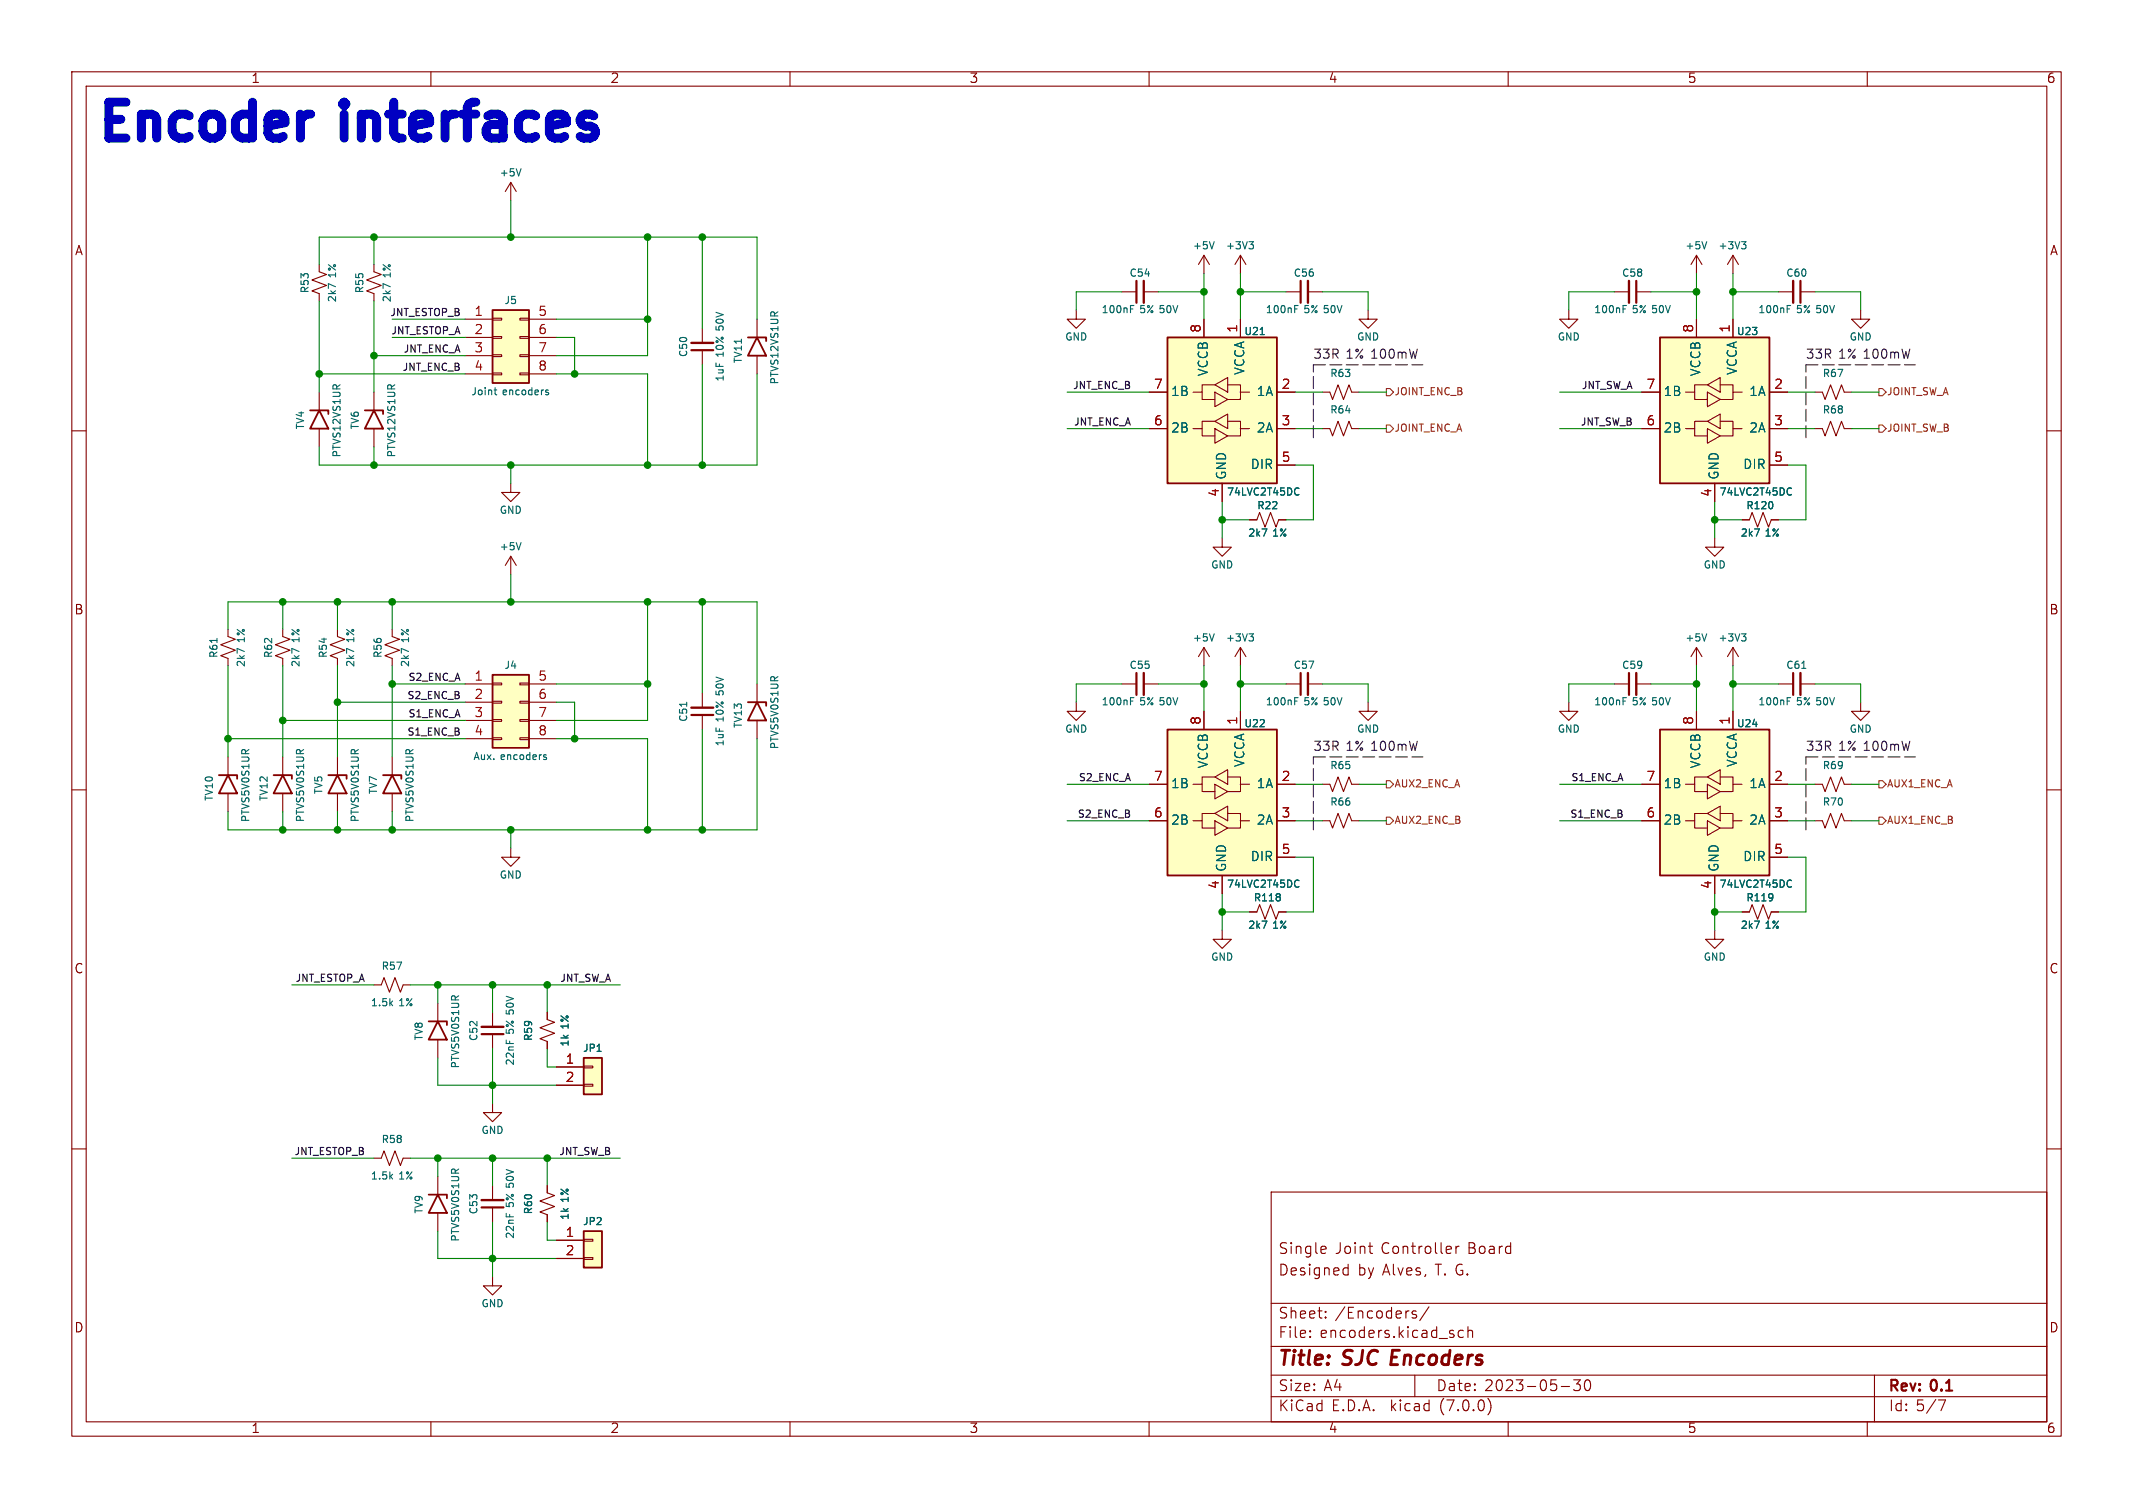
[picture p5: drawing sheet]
<svg xmlns="http://www.w3.org/2000/svg" width="297mm" height="210mm" viewBox="0 0 297 210" stroke-linecap="round" stroke-linejoin="round" font-family="sans-serif">
<g fill="none" stroke="#840000" stroke-width=".15">
<path d="M10 10h277v190h-277zM12 12h273v186h-273zM60 10v2M110 10v2M160 10v2M210 10v2M260 10v2M44.4 36.8v1l1.1 .4-2.1 .8 2.1 .8-2.1 .7 1 .4v1M52.1 36.8v1l1 .4-2 .8 2 .8-2 .7 1 .4v1M71.1 25.4v2.5M71.1 25.4l-.7 1.3M71.1 25.4l.8 1.3"/>
<path d="M167.6 35.6v2.5M167.6 35.6l-.7 1.2M167.6 35.6l.8 1.2M172.7 35.6v2.5M172.7 35.6l.8 1.2M172.7 35.6l-.7 1.2M236.2 35.6v2.5M236.2 35.6l.8 1.2M236.2 35.6l-.7 1.2M241.3 35.6v2.5M241.3 35.6l-.8 1.2M241.3 35.6l.8 1.2"/>
<path d="M10 60h2M44.4 54.6v2.6M44.4 59.7v2.5M52.1 54.6v2.6M52.1 59.7v2.5M64.8 44.5h3.8M64.8 47h3.8M64.8 49.5h3.8M64.8 52.1h3.8M68.6 51.9h1.2v.3h-1.2zM68.6 49.4h1.2v.3h-1.2zM68.6 46.9h1.2v.2h-1.2z"/>
<path d="M68.6 44.3h1.2v.3h-1.2zM72.4 51.9h1.3v.3h-1.3zM72.4 49.4h1.3v.3h-1.3zM72.4 46.9h1.3v.2h-1.3zM72.4 44.3h1.3v.3h-1.3zM73.7 44.5h3.8M73.7 47h3.8M73.7 49.5h3.8M73.7 52.1h3.8M97.8 45.7v2.1M97.8 48.8v2M105.4 44.5v2.5"/>
<path d="M105.4 49.5v2.6M149.9 43.2v1.3h1.2l-1.2 1.2-1.3-1.2h1.3M156.2 40.6h2M159.3 40.6h2M160 54.6h2.6M160 59.7h2.6M167.4 59.7v1h1.8M167.4 54.6v1h1.8M167.6 44.5v2.5M169.2 58.7l1.7-1v2zM169.2 53.6l1.7-1v2zM169.2 58.7h-1.8v1h-1.3"/>
<path d="M169.2 53.6h-1.8v1h-1.3M169.2 59.7l1.7 1-1.7 1zM169.2 54.6l1.7 1-1.7 1zM170.9 58.7h1.8v1M170.9 53.6h1.8v1M172.7 44.5v2.5M174 59.7h-1.3v1h-1.8M174 54.6h-1.3v1h-1.8M177.8 54.6h2.5M177.8 59.7h2.5M179.1 40.6h2M182.1 40.6h2"/>
<path d="M184.1 59.7h1.1l.3 1 .8-2 .8 2 .7-2 .4 1h1M184.1 54.6h1.1l.3 1 .8-2 .8 2 .7-2 .4 1h1M190.5 43.2v1.3h-1.3l1.3 1.2 1.3-1.2h-1.3M218.4 43.2v1.3h1.3l-1.3 1.2-1.2-1.2h1.2M224.8 40.6h2M227.8 40.6h2.1M228.6 54.6h2.5M228.6 59.7h2.5M236 59.7v1h1.7M236 54.6v1h1.7M236.2 44.5v2.5M237.7 58.7l1.8-1v2z"/>
<path d="M237.7 53.6l1.8-1v2zM237.7 58.7h-1.7v1h-1.3M237.7 53.6h-1.7v1h-1.3M237.7 59.7l1.8 1-1.8 1zM237.7 54.6l1.8 1-1.8 1zM239.5 58.7h1.8v1M239.5 53.6h1.8v1M241.3 44.5v2.5M242.6 59.7h-1.3v1h-1.8M242.6 54.6h-1.3v1h-1.8M246.4 54.6h2.5M246.4 59.7h2.5"/>
<path d="M247.6 40.6h2.1M250.7 40.6h2M252.7 54.6h1l.4 1 .8-2 .8 2 .7-2 .4 1h1M252.7 59.7h1l.4 1 .8-2 .8 2 .7-2 .4 1h1M259.1 43.2v1.3h-1.3l1.3 1.2 1.2-1.2h-1.2M285 60h2M71.1 67.3v1.3h1.3l-1.3 1.3-1.3-1.3h1.3M71.1 77.5l-.7 1.2M71.1 77.5v2.5M71.1 77.5l.8 1.2M170.2 74.9v1.3h1.2l-1.2 1.3-1.3-1.3h1.3M170.2 67.3v2.6"/>
<path d="M174 72.4h1l.4-1 .7 2 .8-2 .8 2 .4-1h1M177.8 64.8h2.5M238.8 74.9v1.3h1.2l-1.2 1.3-1.3-1.3h1.3M238.8 67.3v2.6M242.6 72.4h1l.4-1 .7 2 .8-2 .8 2 .3-1h1M246.4 64.8h2.5M31.7 87.6v1l1.1 .4-2.1 .8 2.1 .8-2.1 .7 1 .4v1M39.4 87.6v1l1 .4-2 .8 2 .8-2 .7 1 .4v1M47 87.6v1l1 .4-2 .8 2 .8-2 .7 1 .4v1M54.6 87.6v1l1 .4-2 .8 2 .8-2 .7 1 .4v1M64.8 95.3h3.8M64.8 97.8h3.8"/>
<path d="M68.6 97.7h1.2v.2h-1.2zM68.6 95.1h1.2v.3h-1.2zM72.4 97.7h1.3v.2h-1.3zM72.4 95.1h1.3v.3h-1.3zM73.7 95.3h3.8M73.7 97.8h3.8M97.8 96.5v2.1M97.8 99.6v2M105.4 95.3v2.5M149.9 97.8v1.3h1.2l-1.2 1.2-1.3-1.2h1.3M156.2 95.3h2M159.3 95.3h2"/>
<path d="M167.6 90.2l-.7 1.2M167.6 90.2v2.5M167.6 99.1v2.5M167.6 90.2l.8 1.2M172.7 90.2v2.5M172.7 99.1v2.5M172.7 90.2l.8 1.2M172.7 90.2l-.7 1.2M179.1 95.3h2M182.1 95.3h2M190.5 97.8v1.3h-1.3l1.3 1.2 1.3-1.2h-1.3M218.4 97.8v1.3h1.3l-1.3 1.2-1.2-1.2h1.2"/>
<path d="M224.8 95.3h2M227.8 95.3h2.1M236.2 90.2l-.7 1.2M236.2 90.2v2.5M236.2 99.1v2.5M236.2 90.2l.8 1.2M241.3 90.2l.8 1.2M241.3 90.2v2.5M241.3 99.1v2.5M241.3 90.2l-.8 1.2M247.6 95.3h2.1M250.7 95.3h2"/>
<path d="M259.1 97.8v1.3h-1.3l1.3 1.2 1.2-1.2h-1.2M10 110h2M31.7 105.4v2.6M31.7 110.5v2.5M39.4 105.4v2.6M39.4 110.5v2.5M47 105.4v2.6M47 110.5v2.5M54.6 105.4v2.6M54.6 110.5v2.5M64.8 100.3h3.8M64.8 102.9h3.8"/>
<path d="M68.6 102.7h1.2v.3h-1.2zM68.6 100.2h1.2v.3h-1.2zM71.1 118.1v1.3h1.3l-1.3 1.3-1.3-1.3h1.3M72.4 102.7h1.3v.3h-1.3zM72.4 100.2h1.3v.3h-1.3zM73.7 100.3h3.8M73.7 102.9h3.8M105.4 100.3v2.6M160 114.3h2.6M160 109.2h2.6M167.4 114.3v1h1.8M167.4 109.2v1h1.8"/>
<path d="M169.2 113.3l1.7-1v2zM169.2 108.2l1.7-1v2zM169.2 113.3h-1.8v1h-1.3M169.2 108.2h-1.8v1h-1.3M169.2 114.3l1.7 1-1.7 1zM169.2 109.2l1.7 1-1.7 1.1zM170.9 113.3h1.8v1M170.9 108.2h1.8v1M174 114.3h-1.3v1h-1.8M174 109.2h-1.3v1h-1.8M177.8 114.3h2.5M177.8 109.2h2.5"/>
<path d="M177.8 119.4h2.5M184.1 114.3h1.1l.3 1 .8-2 .8 2 .7-2 .4 1h1M184.1 109.2h1.1l.3 1 .8-2 .8 2 .7-2 .4 1h1M228.6 114.3h2.5M228.6 109.2h2.5M236 114.3v1h1.7M236 109.2v1h1.7M237.7 113.3l1.8-1v2zM237.7 108.2l1.8-1v2zM237.7 113.3h-1.7v1h-1.3M237.7 108.2h-1.7v1h-1.3M237.7 114.3l1.8 1-1.8 1z"/>
<path d="M237.7 109.2l1.8 1-1.8 1.1zM239.5 113.3h1.8v1M239.5 108.2h1.8v1M242.6 114.3h-1.3v1h-1.8M242.6 109.2h-1.3v1h-1.8M246.4 114.3h2.5M246.4 109.2h2.5M246.4 119.4h2.5M252.7 114.3h1l.4 1 .8-2 .8 2 .7-2 .4 1h1M252.7 109.2h1l.4 1 .8-2 .8 2 .7-2 .4 1h1M285 110h2M52.1 137.2h1l.4-1.1 .7 2.1 .8-2.1 .8 2.1 .3-1h1"/>
<path d="M61 139.7v2.5M170.2 129.5v1.3h1.2l-1.2 1.3-1.3-1.3h1.3M170.2 121.9v2.6M174 127h1l.4-1 .7 2 .8-2 .8 2 .4-1h1M238.8 129.5v1.3h1.2l-1.2 1.3-1.3-1.3h1.3M238.8 121.9v2.6M242.6 127h1l.4-1 .7 2 .8-2 .8 2 .3-1h1M10 160h2M61 144.8v2.5M68.6 153.7v1.2h1.2l-1.2 1.3-1.3-1.3h1.3M68.6 141v2M68.6 144v2.1"/>
<path d="M76.2 141v1l1 .4-2 .7 2 .8-2 .8 1 .3v1.1M77.5 148.6h3.8M77.5 151.1h3.8M81.3 151h1.2v.3h-1.2zM81.3 148.5h1.2v.2h-1.2zM285 160h2M52.1 161.3h1l.4-1 .7 2 .8-2 .8 2 .3-1h1M61 163.8v2.6M61 168.9v2.6M68.6 177.8v1.3h1.2l-1.2 1.2-1.3-1.2h1.3M68.6 165.1v2M68.6 168.1v2.1"/>
<path d="M76.2 165.1v1l1 .4-2 .8 2 .7-2 .8 1 .4v1M77.5 172.7h3.8M77.5 175.3h3.8M81.3 175.1h1.2v.3h-1.2zM81.3 172.6h1.2v.2h-1.2zM177 166h108v32h-108zM184.4 173.6h.2v.3l-.7 .2M184.6 174.5l-.2 .1M187.3 176.6h.4M187.7 176.1v1.5M187.7 177.5l-.4 .1M190.5 173.6h.6"/>
<path d="M191 174.6h.1M202.7 173.6v1M203.2 173.6h-.3l-.2 .2M60 198v2M110 198v2M160 198v2M177 194.5h108M177 191.5h108M177 187.5h108M177 181.5h108M182.4 186.1l.1 .1-.1 .1M182.4 185.3l.1 .1-.1 .1"/>
<path d="M184.6 183.4v.1v.1M184.6 182.6v.1v.1M196.6 182.8l.2 .3h.4l.1 .2-.1 .2-.2 .1-.4-.1M197 191.5v3M197.2 182.6h-.4l-.2 .2M199 182l-1.3 1.9M203.8 185.3h-.5l-.3 .2v.5l.2 .2 .1 .1 .5-.1M204.4 185.4a.37 .37 0 0 1 .6 .1v.8M204.4 184.8v1.5M207.2 194.8a1.74 1.74 0 0 1 0 2.2M210 198v2M217.4 193.1h1.1"/>
<path d="M219.1 192.2h.9l-.5 .5a.41 .41 0 0 1 .5 .3v.4l-.1 .2-.6 .1-.2-.2M220.8 192.3a.36 .36 0 0 1 .3-.1 .36 .36 0 0 1 .3 .2 .77 .77 0 0 1-.4 1.3 .91 .91 0 0 1-.2-1.4zM260 198v2M261 191.5v6.5M270.9 195l-.6 1.5"/>
</g>
<g fill="#ffffc2" stroke="#ffffc2" stroke-width=".14">
<path d="M81.3 171.5h2.5v5h-2.5z"/>
<path d="M68.6 94h5.1v10.1h-5.1z"/>
<path d="M81.3 147.3h2.5v5.1h-2.5z"/>
<path d="M68.6 43.2h5.1v10.1h-5.1z"/>
<path d="M162.6 47h15.2v20.3h-15.2z"/>
<path d="M231.1 47h15.3v20.3h-15.3z"/>
<path d="M162.6 101.6h15.2v20.3h-15.2z"/>
<path d="M231.1 101.6h15.3v20.3h-15.3z"/>
</g>
<g fill="none" stroke="#840000" stroke-width=".25">
<path d="M43.2 57.2h2.5v.5M44.4 57.2l1.3 2.5h-2.5zM50.8 57.2h2.5v.5M52.1 57.2l1.2 2.5h-2.5zM68.6 43.2h5.1v10.1h-5.1zM104.1 47h2.6v.5M105.4 47l1.3 2.5h-2.6zM162.6 47h15.2v20.3h-15.2zM231.1 47h15.3v20.3h-15.3zM68.6 94h5.1v10.1h-5.1zM104.1 97.8h2.6v.5M105.4 97.8l1.3 2.5h-2.6z"/>
<path d="M30.5 108h2.5v.5M31.7 108l1.3 2.5h-2.5zM38.1 108h2.5v.5M39.4 108l1.2 2.5h-2.5zM45.7 108h2.6v.5M47 108l1.3 2.5h-2.6zM53.3 108h2.6v.5M54.6 108l1.3 2.5h-2.6zM162.6 101.6h15.2v20.3h-15.2zM231.1 101.6h15.3v20.3h-15.3zM59.7 142.2h2.5v.5M61 142.2l1.2 2.6h-2.5z"/>
<path d="M81.3 147.3h2.5v5.1h-2.5zM59.7 166.4h2.5v.5M61 166.4l1.2 2.5h-2.5zM81.3 171.5h2.5v5h-2.5z"/>
</g>
<g fill="none" stroke="#006464" stroke-width=".15">
<path d="M72.5 23.5l-.3 1M169.1 33.7l-.4 1M173.9 33.7h.6l-.3 .3M174.3 34l.2 .2v.3l-.2 .2M237.6 33.7l-.3 1M242.5 33.7h.6l-.3 .3M242.9 34l.2 .2v.3l-.2 .2M68.8 54.3h.4M68.9 54.8l.3 .2M76.1 54.3l.2 .1M76.1 54.6l.2 .1 .1 .1-.1 .2h-.2M157.4 43h.3"/>
<path d="M157.4 42.5h.5M175.5 46.6h.5M180.3 43h.3M180.3 42.5h.4M226 43h.3M226 42.5h.5M248.9 43h.3M248.9 42.5h.4M72.5 75.6l-.3 1M180.6 67.9l.3 .1M180.9 68.9h-.3M249.2 67.9l.3 .1"/>
<path d="M249.5 68.9h-.3M30.2 88.9v.6M95.6 97.8v.6M157.4 97.6h.3M157.4 97.2h.5M169.1 88.3l-.4 1M173.9 88.3h.6l-.3 .3M174.3 88.6l.2 .2v.3l-.2 .2M180.3 97.6h.3M180.3 97.2h.4M226 97.6h.3M226 97.2h.5"/>
<path d="M237.6 88.3l-.3 1M242.5 88.3h.6l-.3 .3M242.9 88.6l.2 .2v.3l-.2 .2M248.9 97.6h.3M248.9 97.2h.4M250.9 93.1h.6M75.8 105.4l.3 .1v.1l-.1 .2h-.2M75.8 105.1l.3 .1M180.6 122.6l.3 .1M180.9 123.5l-.3 .1M249.2 122.6l.3 .1M249.5 123.5l-.3 .1"/>
<path d="M83.1 146.4h.6"/>
</g>
<path d="M159.3 39.1v3.1M182.1 39.1v3.1M226.8 39.1v3.1M249.7 39.1v3.1M96.3 47.8h3M96.3 98.6h3M159.3 93.7v3.1M182.1 93.7v3.1M227.8 93.7v3.1M250.7 93.7v3.1M67.1 143h3M67.1 167.1h3" fill="none" stroke="#840000" stroke-width=".33"/>
<path d="M158.2 39.1v3.1M181.1 39.1v3.1M227.8 39.1v3.1M250.7 39.1v3.1M96.3 48.8h3M96.3 99.6h3M158.2 93.7v3.1M181.1 93.7v3.1M226.8 93.7v3.1M249.7 93.7v3.1M67.1 144h3M67.1 168.1h3" fill="none" stroke="#840000" stroke-width=".3"/>
<path d="M193 54.1h.5l.5 .5-.5 .5h-.5zM193 59.2h.5l.5 .5-.5 .5h-.5zM261.6 54.1h.5l.5 .5-.5 .5h-.5zM261.6 59.2h.5l.5 .5-.5 .5h-.5zM193 113.8h.5l.5 .5-.5 .5h-.5zM193 108.7h.5l.5 .5-.5 .5h-.5zM261.6 108.7h.5l.5 .5-.5 .5h-.5zM261.6 113.8h.5l.5 .5-.5 .5h-.5z" fill="none" stroke="#725600" stroke-width=".15"/>
<path d="M182.9 50.8h15.2M251.5 50.8h15.2M182.9 61v-10.2M251.5 61v-10.2M182.9 105.4h15.2M182.9 115.6v-10.2M251.5 115.6v-10.2M251.5 105.4h15.2" fill="none" stroke="#480048" stroke-width=".15" stroke-dasharray="1.7 .6"/>
<g fill="none" stroke="#008400" stroke-width=".15">
<path d="M44.4 36.8v-3.8h61v11.5M52.1 33v3.8M71.1 27.9v5.1M90.2 33v16.5h-12.7M97.8 33v12.7M167.6 38.1v6.4M172.7 38.1v6.4M236.2 38.1v6.4M241.3 38.1v6.4M44.4 41.9v12.7M44.4 52.1h20.4M52.1 49.5h12.7"/>
<path d="M52.1 41.9v12.7M54.6 47h10.2M54.6 44.5h10.2M77.5 47h2.5v5.1M77.5 44.5h12.7M77.5 52.1h12.7v12.7M97.8 50.8v14M105.4 52.1v12.7h-61v-2.6M148.6 59.7h11.4M148.6 54.6h11.4M156.2 40.6h-6.3v2.6M161.3 40.6h6.3"/>
<path d="M172.7 40.6h6.4M180.3 59.7h3.8M180.3 54.6h3.8M184.1 40.6h6.4v2.6M189.2 59.7h3.8M189.2 54.6h3.8M217.2 59.7h11.4M217.2 54.6h11.4M224.8 40.6h-6.4v2.6M229.9 40.6h6.3M241.3 40.6h6.3M248.9 59.7h3.8"/>
<path d="M248.9 54.6h3.8M252.7 40.6h6.4v2.6M257.8 59.7h3.8M257.8 54.6h3.8M52.1 62.2v2.6M71.1 64.8v2.5M170.2 69.9v5M170.2 72.4h3.8M180.3 64.8h2.6v7.6h-3.8M238.8 69.9v5M238.8 72.4h3.8M248.9 64.8h2.6v7.6h-3.9"/>
<path d="M31.7 87.6v-3.8h73.7v11.5M31.7 92.7v12.7M39.4 83.8v3.8M39.4 92.7v12.7M47 83.8v3.8M47 92.7v12.7M47 97.8h17.8M54.6 95.3h10.2M54.6 83.8v3.8M54.6 92.7v12.7M71.1 80v3.8M77.5 95.3h12.7"/>
<path d="M77.5 97.8h2.5v5.1M90.2 83.8v16.5h-12.7M97.8 83.8v12.7M156.2 95.3h-6.3v2.5M161.3 95.3h6.3M167.6 92.7v6.4M172.7 95.3h6.4M172.7 92.7v6.4M184.1 95.3h6.4v2.5M224.8 95.3h-6.4v2.5M229.9 95.3h6.3M236.2 92.7v6.4"/>
<path d="M241.3 95.3h6.3M241.3 92.7v6.4M252.7 95.3h6.4v2.5M31.7 102.9h33.1M39.4 100.3h25.4M39.4 113v2.6M47 113v2.6M54.6 113v2.6M71.1 115.6v2.5M77.5 102.9h12.7v12.7M97.8 101.6v14M105.4 102.9v12.7h-73.7v-2.6"/>
<path d="M148.6 114.3h11.4M148.6 109.2h11.4M180.3 119.4h2.6v7.6h-3.8M180.3 114.3h3.8M180.3 109.2h3.8M189.2 114.3h3.8M189.2 109.2h3.8M217.2 114.3h11.4M217.2 109.2h11.4M248.9 114.3h3.8M248.9 109.2h3.8M248.9 119.4h2.6v7.6h-3.9"/>
<path d="M257.8 114.3h3.8M257.8 109.2h3.8M40.6 137.2h11.5M57.1 137.2h29.3M61 137.2v2.5M68.6 137.2v3.8M76.2 137.2v3.8M170.2 124.5v5M170.2 127h3.8M238.8 124.5v5M238.8 127h3.8M61 147.3v3.8h16.5"/>
<path d="M68.6 146.1v7.6M76.2 146.1v2.5h1.3M40.6 161.3h11.5M57.1 161.3h29.3M61 161.3v2.5M61 171.5v3.8h16.5M68.6 161.3v3.8M68.6 170.2v7.6M76.2 161.3v3.8M76.2 170.2v2.5h1.3"/>
</g>
<g fill="#008400" stroke="#008400" stroke-width=".15">
<circle cx="39.4" cy="100.3" r=".46"/>
<circle cx="68.6" cy="137.2" r=".46"/>
<circle cx="61" cy="137.2" r=".46"/>
<circle cx="31.7" cy="102.9" r=".46"/>
<circle cx="54.6" cy="115.6" r=".46"/>
<circle cx="47" cy="115.6" r=".46"/>
<circle cx="76.2" cy="137.2" r=".46"/>
<circle cx="39.4" cy="115.6" r=".46"/>
<circle cx="71.1" cy="33" r=".46"/>
<circle cx="90.2" cy="33" r=".46"/>
<circle cx="97.8" cy="33" r=".46"/>
<circle cx="90.2" cy="44.5" r=".46"/>
<circle cx="47" cy="97.8" r=".46"/>
<circle cx="47" cy="83.8" r=".46"/>
<circle cx="54.6" cy="95.3" r=".46"/>
<circle cx="71.1" cy="83.8" r=".46"/>
<circle cx="52.1" cy="64.8" r=".46"/>
<circle cx="39.4" cy="83.8" r=".46"/>
<circle cx="54.6" cy="83.8" r=".46"/>
<circle cx="68.6" cy="151.1" r=".46"/>
<circle cx="76.2" cy="161.3" r=".46"/>
<circle cx="61" cy="161.3" r=".46"/>
<circle cx="68.6" cy="161.3" r=".46"/>
<circle cx="68.6" cy="175.3" r=".46"/>
<circle cx="44.4" cy="52.1" r=".46"/>
<circle cx="52.1" cy="49.5" r=".46"/>
<circle cx="52.1" cy="33" r=".46"/>
<circle cx="80" cy="52.1" r=".46"/>
<circle cx="90.2" cy="64.8" r=".46"/>
<circle cx="71.1" cy="64.8" r=".46"/>
<circle cx="97.8" cy="64.8" r=".46"/>
<circle cx="71.1" cy="115.6" r=".46"/>
<circle cx="80" cy="102.9" r=".46"/>
<circle cx="90.2" cy="115.6" r=".46"/>
<circle cx="97.8" cy="115.6" r=".46"/>
<circle cx="90.2" cy="95.3" r=".46"/>
<circle cx="97.8" cy="83.8" r=".46"/>
<circle cx="90.2" cy="83.8" r=".46"/>
<circle cx="172.7" cy="95.3" r=".46"/>
<circle cx="167.6" cy="95.3" r=".46"/>
<circle cx="241.3" cy="40.6" r=".46"/>
<circle cx="236.2" cy="40.6" r=".46"/>
<circle cx="238.8" cy="72.4" r=".46"/>
<circle cx="167.6" cy="40.6" r=".46"/>
<circle cx="172.7" cy="40.6" r=".46"/>
<circle cx="241.3" cy="95.3" r=".46"/>
<circle cx="238.8" cy="127" r=".46"/>
<circle cx="236.2" cy="95.3" r=".46"/>
<circle cx="170.2" cy="72.4" r=".46"/>
<circle cx="170.2" cy="127" r=".46"/>
</g>
<g font-size="7" fill="#0000c2">
<text x="14" y="20.3">Encoder</text>
<text x="48.9" y="20.3">interfaces</text>
</g>
<g font-size="2.8" fill="#840000">
<text x="178" y="190.8">Title:</text>
<text x="187.1" y="190.8">SJC Encoders</text>
</g>
<g font-size="2.1" fill="#840000">
<text x="178" y="177.9">Designed</text>
<text x="178" y="174.9">Single</text>
<text x="185.9" y="174.9">Joint</text>
<text x="189.1" y="177.9">by Alves,</text>
<text x="192.3" y="174.9">Controller</text>
<text x="199.9" y="177.9">T. G.</text>
<text x="204.4" y="174.9">Board</text>
<text x="178" y="183.9">Sheet:</text>
<text x="185.9" y="183.9">/Encoders/</text>
<text x="178" y="186.6">File:</text>
<text x="183.8" y="186.6">encoders.kicad_sch</text>
<text x="178" y="196.8">KiCad</text>
<text x="178" y="194">Size:</text>
<text x="184.3" y="194">A4</text>
<text x="185.4" y="196.8">E.D.A.</text>
<text x="193.7" y="196.8">kicad</text>
<text x="200" y="194">Date:</text>
<text x="200.6" y="196.8">(7.0.0)</text>
<text x="206.7" y="194">2023-05-30</text>
<text x="263" y="194.2">Rev:</text>
<text x="263" y="196.8">Id: 5/7</text>
<text x="269" y="194.2">0.1</text>
</g>
<g font-size="1.8" fill="#840000">
<text x="35" y="11.8">1</text>
<text x="85" y="11.8">2</text>
<text x="135" y="11.8">3</text>
<text x="185" y="11.8">4</text>
<text x="235" y="11.8">5</text>
<text x="285" y="11.8">6</text>
<text x="10.4" y="35.8">A</text>
<text x="285.4" y="35.8">A</text>
<text x="10.3" y="85.8">B</text>
<text x="285.3" y="85.8">B</text>
<text x="10.3" y="135.8">C</text>
<text x="285.3" y="135.8">C</text>
<text x="10.3" y="185.8">D</text>
<text x="285.3" y="185.8">D</text>
<text x="35" y="199.8">1</text>
<text x="85" y="199.8">2</text>
<text x="135" y="199.8">3</text>
<text x="185" y="199.8">4</text>
<text x="235" y="199.8">5</text>
<text x="285" y="199.8">6</text>
</g>
<g font-size="1.8" fill="#a90000">
<text x="66" y="44.2">1</text>
<text x="66" y="46.7">2</text>
<text x="74.9" y="44.2">5</text>
<text x="74.9" y="46.7">6</text>
<text x="167.4" y="46.4" transform="rotate(-90 167.4 46.4)">8</text>
<text x="172.5" y="46.4" transform="rotate(-90 172.5 46.4)">1</text>
<text x="236" y="46.4" transform="rotate(-90 236 46.4)">8</text>
<text x="241" y="46.4" transform="rotate(-90 241 46.4)">1</text>
<text x="66" y="49.3">3</text>
<text x="66" y="51.8">4</text>
<text x="74.9" y="49.3">7</text>
<text x="74.9" y="51.8">8</text>
<text x="160.6" y="59.4">6</text>
<text x="160.6" y="54.4">7</text>
<text x="178.4" y="54.4">2</text>
<text x="178.4" y="59.4">3</text>
<text x="229.2" y="59.4">6</text>
<text x="229.2" y="54.4">7</text>
<text x="247" y="54.4">2</text>
<text x="247" y="59.4">3</text>
<text x="178.4" y="64.5">5</text>
<text x="247" y="64.5">5</text>
<text x="169.9" y="69.2" transform="rotate(-90 169.9 69.2)">4</text>
<text x="238.5" y="69.2" transform="rotate(-90 238.5 69.2)">4</text>
<text x="66" y="95">1</text>
<text x="74.9" y="95">5</text>
<text x="66" y="97.5">2</text>
<text x="66" y="100.1">3</text>
<text x="74.9" y="97.5">6</text>
<text x="74.9" y="100.1">7</text>
<text x="167.4" y="101" transform="rotate(-90 167.4 101)">8</text>
<text x="172.5" y="101" transform="rotate(-90 172.5 101)">1</text>
<text x="236" y="101" transform="rotate(-90 236 101)">8</text>
<text x="241" y="101" transform="rotate(-90 241 101)">1</text>
<text x="66" y="102.6">4</text>
<text x="74.9" y="102.6">8</text>
<text x="160.6" y="109">7</text>
<text x="178.4" y="109">2</text>
<text x="229.2" y="109">7</text>
<text x="247" y="109">2</text>
<text x="160.6" y="114">6</text>
<text x="178.4" y="114">3</text>
<text x="178.4" y="119.1">5</text>
<text x="229.2" y="114">6</text>
<text x="247" y="114">3</text>
<text x="247" y="119.1">5</text>
<text x="169.9" y="123.9" transform="rotate(-90 169.9 123.9)">4</text>
<text x="238.5" y="123.9" transform="rotate(-90 238.5 123.9)">4</text>
<text x="78.7" y="148.3">1</text>
<text x="78.7" y="150.9">2</text>
<text x="78.7" y="172.5">1</text>
<text x="78.7" y="175">2</text>
</g>
<g font-size="1.8" fill="#006464">
<text x="168.5" y="52.5" transform="rotate(-90 168.5 52.5)">VCCB</text>
<text x="173.5" y="52.3" transform="rotate(-90 173.5 52.3)">VCCA</text>
<text x="237" y="52.5" transform="rotate(-90 237 52.5)">VCCB</text>
<text x="242.1" y="52.3" transform="rotate(-90 242.1 52.3)">VCCA</text>
<text x="163.1" y="55.4">1B</text>
<text x="174.9" y="55.4">1A</text>
<text x="231.6" y="55.4">1B</text>
<text x="243.4" y="55.4">1A</text>
<text x="163.1" y="60.5">2B</text>
<text x="174" y="65.6">DIR</text>
<text x="174.9" y="60.5">2A</text>
<text x="231.6" y="60.5">2B</text>
<text x="242.6" y="65.6">DIR</text>
<text x="243.4" y="60.5">2A</text>
<text x="171" y="66.8" transform="rotate(-90 171 66.8)">GND</text>
<text x="239.6" y="66.8" transform="rotate(-90 239.6 66.8)">GND</text>
<text x="168.5" y="107.1" transform="rotate(-90 168.5 107.1)">VCCB</text>
<text x="173.5" y="107" transform="rotate(-90 173.5 107)">VCCA</text>
<text x="237" y="107.1" transform="rotate(-90 237 107.1)">VCCB</text>
<text x="242.1" y="107" transform="rotate(-90 242.1 107)">VCCA</text>
<text x="163.1" y="110">1B</text>
<text x="174.9" y="110">1A</text>
<text x="231.6" y="110">1B</text>
<text x="243.4" y="110">1A</text>
<text x="163.1" y="115.1">2B</text>
<text x="174.9" y="115.1">2A</text>
<text x="231.6" y="115.1">2B</text>
<text x="243.4" y="115.1">2A</text>
<text x="171" y="121.4" transform="rotate(-90 171 121.4)">GND</text>
<text x="174" y="120.2">DIR</text>
<text x="239.6" y="121.4" transform="rotate(-90 239.6 121.4)">GND</text>
<text x="242.6" y="120.2">DIR</text>
</g>
<g font-size="1.8" fill="#480048">
<text x="182.9" y="50.2">33R</text>
<text x="187.5" y="50.2">1% 100mW</text>
<text x="251.5" y="50.2">33R</text>
<text x="256" y="50.2">1% 100mW</text>
<text x="182.9" y="104.8">33R</text>
<text x="187.5" y="104.8">1% 100mW</text>
<text x="251.5" y="104.8">33R</text>
<text x="256" y="104.8">1% 100mW</text>
</g>
<g font-size="1.4" fill="#006464">
<text x="69.5" y="24.8">+5V</text>
<text x="166" y="35">+5V</text>
<text x="170.6" y="35">+3V3</text>
<text x="234.6" y="35">+5V</text>
<text x="239.2" y="35">+3V3</text>
<text x="43.2" y="40.9" transform="rotate(-90 43.2 40.9)">R53</text>
<text x="47" y="38.7" transform="rotate(-90 47 38.7)">1%</text>
<text x="50.9" y="40.9" transform="rotate(-90 50.9 40.9)">R55</text>
<text x="54.7" y="38.7" transform="rotate(-90 54.7 38.7)">1%</text>
<text x="157.2" y="38.8">C54</text>
<text x="180.1" y="38.8">C56</text>
<text x="225.8" y="38.8">C58</text>
<text x="248.6" y="38.8">C60</text>
<text x="47" y="42.2" transform="rotate(-90 47 42.2)">2k7</text>
<text x="54.7" y="42.2" transform="rotate(-90 54.7 42.2)">2k7</text>
<text x="70.2" y="42.6">J5</text>
<text x="101" y="45.9" transform="rotate(-90 101 45.9)">50V</text>
<text x="148.2" y="47.7">GND</text>
<text x="153.3" y="43.9">100nF</text>
<text x="158.7" y="43.9">5% 50V</text>
<text x="173.2" y="46.9">U21</text>
<text x="176.2" y="43.9">100nF</text>
<text x="181.6" y="43.9">5% 50V</text>
<text x="188.9" y="47.7">GND</text>
<text x="216.8" y="47.7">GND</text>
<text x="221.9" y="43.9">100nF</text>
<text x="227.3" y="43.9">5% 50V</text>
<text x="241.8" y="46.9">U23</text>
<text x="244.8" y="43.9">100nF</text>
<text x="250.2" y="43.9">5% 50V</text>
<text x="257.5" y="47.7">GND</text>
<text x="95.9" y="49.8" transform="rotate(-90 95.9 49.8)">C50</text>
<text x="101" y="53.2" transform="rotate(-90 101 53.2)">1uF</text>
<text x="101" y="49.7" transform="rotate(-90 101 49.7)">10%</text>
<text x="103.6" y="50.7" transform="rotate(-90 103.6 50.7)">TV11</text>
<text x="108.6" y="53.6" transform="rotate(-90 108.6 53.6)">PTVS12VS1UR</text>
<text x="185.1" y="52.8">R63</text>
<text x="253.7" y="52.8">R67</text>
<text x="42.6" y="59.9" transform="rotate(-90 42.6 59.9)">TV4</text>
<text x="50.2" y="59.9" transform="rotate(-90 50.2 59.9)">TV6</text>
<text x="65.6" y="55.3">Joint</text>
<text x="70" y="55.3">encoders</text>
<text x="185.1" y="57.8">R64</text>
<text x="253.7" y="57.8">R68</text>
<text x="47.7" y="63.8" transform="rotate(-90 47.7 63.8)">PTVS12VS1UR</text>
<text x="55.3" y="63.8" transform="rotate(-90 55.3 63.8)">PTVS12VS1UR</text>
<text x="69.5" y="71.8">GND</text>
<text x="170.8" y="69.3">74LVC2T45DC</text>
<text x="175" y="71.2">R22</text>
<text x="239.4" y="69.3">74LVC2T45DC</text>
<text x="243.1" y="71.2">R120</text>
<text x="69.5" y="76.9">+5V</text>
<text x="173.7" y="75">2k7</text>
<text x="177.2" y="75">1%</text>
<text x="242.3" y="75">2k7</text>
<text x="245.8" y="75">1%</text>
<text x="168.6" y="79.4">GND</text>
<text x="237.1" y="79.4">GND</text>
<text x="34.3" y="89.5" transform="rotate(-90 34.3 89.5)">1%</text>
<text x="42" y="89.5" transform="rotate(-90 42 89.5)">1%</text>
<text x="49.6" y="89.5" transform="rotate(-90 49.6 89.5)">1%</text>
<text x="57.2" y="89.5" transform="rotate(-90 57.2 89.5)">1%</text>
<text x="166" y="89.6">+5V</text>
<text x="170.6" y="89.6">+3V3</text>
<text x="234.6" y="89.6">+5V</text>
<text x="239.2" y="89.6">+3V3</text>
<text x="30.5" y="91.7" transform="rotate(-90 30.5 91.7)">R61</text>
<text x="34.3" y="93" transform="rotate(-90 34.3 93)">2k7</text>
<text x="38.2" y="91.7" transform="rotate(-90 38.2 91.7)">R62</text>
<text x="42" y="93" transform="rotate(-90 42 93)">2k7</text>
<text x="45.8" y="91.7" transform="rotate(-90 45.8 91.7)">R54</text>
<text x="49.6" y="93" transform="rotate(-90 49.6 93)">2k7</text>
<text x="53.4" y="91.7" transform="rotate(-90 53.4 91.7)">R56</text>
<text x="57.2" y="93" transform="rotate(-90 57.2 93)">2k7</text>
<text x="70.2" y="93.4">J4</text>
<text x="157.2" y="93.4">C55</text>
<text x="180.1" y="93.4">C57</text>
<text x="225.8" y="93.4">C59</text>
<text x="248.6" y="93.4">C61</text>
<text x="95.9" y="100.6" transform="rotate(-90 95.9 100.6)">C51</text>
<text x="101" y="100.5" transform="rotate(-90 101 100.5)">10%</text>
<text x="101" y="96.7" transform="rotate(-90 101 96.7)">50V</text>
<text x="103.6" y="101.5" transform="rotate(-90 103.6 101.5)">TV13</text>
<text x="153.3" y="98.5">100nF</text>
<text x="158.7" y="98.5">5% 50V</text>
<text x="173.2" y="101.5">U22</text>
<text x="176.2" y="98.5">100nF</text>
<text x="181.6" y="98.5">5% 50V</text>
<text x="221.9" y="98.5">100nF</text>
<text x="227.3" y="98.5">5% 50V</text>
<text x="241.8" y="101.5">U24</text>
<text x="244.8" y="98.5">100nF</text>
<text x="250.2" y="98.5">5% 50V</text>
<text x="65.8" y="106.1">Aux.</text>
<text x="69.7" y="106.1">encoders</text>
<text x="101" y="104" transform="rotate(-90 101 104)">1uF</text>
<text x="108.6" y="104.4" transform="rotate(-90 108.6 104.4)">PTVS5V0S1UR</text>
<text x="148.2" y="102.3">GND</text>
<text x="185.1" y="107.4">R65</text>
<text x="188.9" y="102.3">GND</text>
<text x="216.8" y="102.3">GND</text>
<text x="253.7" y="107.4">R69</text>
<text x="257.5" y="102.3">GND</text>
<text x="29.9" y="111.6" transform="rotate(-90 29.9 111.6)">TV10</text>
<text x="37.5" y="111.6" transform="rotate(-90 37.5 111.6)">TV12</text>
<text x="45.1" y="110.7" transform="rotate(-90 45.1 110.7)">TV5</text>
<text x="52.8" y="110.7" transform="rotate(-90 52.8 110.7)">TV7</text>
<text x="185.1" y="112.5">R66</text>
<text x="253.7" y="112.5">R70</text>
<text x="35" y="114.6" transform="rotate(-90 35 114.6)">PTVS5V0S1UR</text>
<text x="42.6" y="114.6" transform="rotate(-90 42.6 114.6)">PTVS5V0S1UR</text>
<text x="50.2" y="114.6" transform="rotate(-90 50.2 114.6)">PTVS5V0S1UR</text>
<text x="57.8" y="114.6" transform="rotate(-90 57.8 114.6)">PTVS5V0S1UR</text>
<text x="69.5" y="122.6">GND</text>
<text x="170.8" y="123.9">74LVC2T45DC</text>
<text x="174.5" y="125.8">R118</text>
<text x="239.4" y="123.9">74LVC2T45DC</text>
<text x="243.1" y="125.8">R119</text>
<text x="173.7" y="129.6">2k7</text>
<text x="177.2" y="129.6">1%</text>
<text x="242.3" y="129.6">2k7</text>
<text x="245.8" y="129.6">1%</text>
<text x="53.1" y="135.3">R57</text>
<text x="168.6" y="134">GND</text>
<text x="237.1" y="134">GND</text>
<text x="51.6" y="140.4">1.5k</text>
<text x="55.5" y="140.4">1%</text>
<text x="79.4" y="143.3" transform="rotate(-90 79.4 143.3)">1%</text>
<text x="59.1" y="145" transform="rotate(-90 59.1 145)">TV8</text>
<text x="64.2" y="148.9" transform="rotate(-90 64.2 148.9)">PTVS5V0S1UR</text>
<text x="66.7" y="145.1" transform="rotate(-90 66.7 145.1)">C52</text>
<text x="71.8" y="148.5" transform="rotate(-90 71.8 148.5)">22nF</text>
<text x="71.8" y="144" transform="rotate(-90 71.8 144)">5% 50V</text>
<text x="74.4" y="145.1" transform="rotate(-90 74.4 145.1)">R59</text>
<text x="79.4" y="145.8" transform="rotate(-90 79.4 145.8)">1k</text>
<text x="81.1" y="146.7">JP1</text>
<text x="53.1" y="159.4">R58</text>
<text x="67" y="158.2">GND</text>
<text x="51.6" y="164.5">1.5k</text>
<text x="55.5" y="164.5">1%</text>
<text x="79.4" y="167.4" transform="rotate(-90 79.4 167.4)">1%</text>
<text x="59.1" y="169.1" transform="rotate(-90 59.1 169.1)">TV9</text>
<text x="64.2" y="173" transform="rotate(-90 64.2 173)">PTVS5V0S1UR</text>
<text x="66.7" y="169.2" transform="rotate(-90 66.7 169.2)">C53</text>
<text x="71.8" y="172.6" transform="rotate(-90 71.8 172.6)">22nF</text>
<text x="71.8" y="168.1" transform="rotate(-90 71.8 168.1)">5% 50V</text>
<text x="74.4" y="169.2" transform="rotate(-90 74.4 169.2)">R60</text>
<text x="79.4" y="170" transform="rotate(-90 79.4 170)">1k</text>
<text x="81.1" y="170.9">JP2</text>
<text x="67" y="182.3">GND</text>
</g>
<g font-size="1.4" fill="#0f0f0f">
<text x="54.2" y="44.2">JNT_ESTOP_B</text>
<text x="54.3" y="46.7">JNT_ESTOP_A</text>
<text x="55.9" y="51.8">JNT_ENC_B</text>
<text x="56" y="49.3">JNT_ENC_A</text>
<text x="149.3" y="54.3">JNT_ENC_B</text>
<text x="149.4" y="59.4">JNT_ENC_A</text>
<text x="220" y="59.4">JNT_SW_B</text>
<text x="220.1" y="54.3">JNT_SW_A</text>
<text x="56.7" y="95">S2_ENC_A</text>
<text x="56.6" y="97.5">S2_ENC_B</text>
<text x="56.7" y="100.1">S1_ENC_A</text>
<text x="56.6" y="102.6">S1_ENC_B</text>
<text x="150.1" y="108.9">S2_ENC_A</text>
<text x="218.6" y="108.9">S1_ENC_A</text>
<text x="149.9" y="114">S2_ENC_B</text>
<text x="218.5" y="114">S1_ENC_B</text>
<text x="41" y="136.9">JNT_ESTOP_A</text>
<text x="77.9" y="136.9">JNT_SW_A</text>
<text x="40.9" y="161">JNT_ESTOP_B</text>
<text x="77.7" y="161">JNT_SW_B</text>
</g>
<g font-size="1.4" fill="#725600">
<text x="194.2" y="55.3">JOINT_ENC_B</text>
<text x="262.8" y="55.3">JOINT_SW_A</text>
<text x="194.2" y="60.4">JOINT_ENC_A</text>
<text x="262.8" y="60.4">JOINT_SW_B</text>
<text x="194.2" y="109.9">AUX2_ENC_A</text>
<text x="262.8" y="109.9">AUX1_ENC_A</text>
<text x="194.2" y="115">AUX2_ENC_B</text>
<text x="262.8" y="115">AUX1_ENC_B</text>
</g>
</svg>
